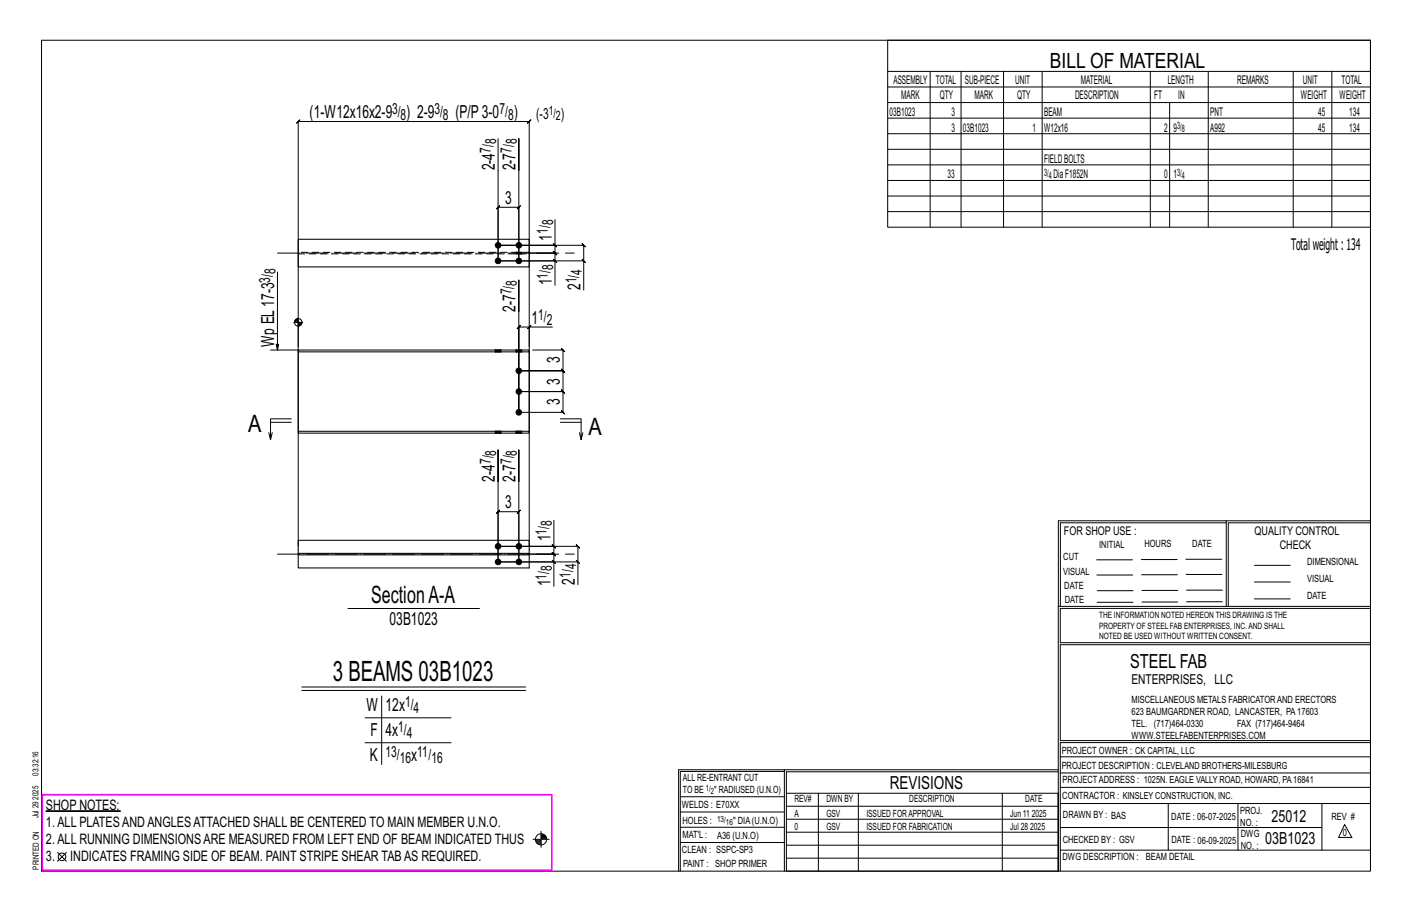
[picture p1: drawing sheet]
<svg xmlns="http://www.w3.org/2000/svg" width="432mm" height="279mm" viewBox="0 0 432 279" stroke-linecap="round" stroke-linejoin="round" font-family="sans-serif">
<g fill="#000" stroke="#000" stroke-width=".31">
<path d="M14.1 247.9h22.7v.1h-22.7z"/>
<circle cx="152.3" cy="75" r=".86"/>
<circle cx="152.3" cy="79.7" r=".86"/>
<circle cx="158.7" cy="79.7" r=".86"/>
<circle cx="158.7" cy="75" r=".86"/>
<circle cx="158.7" cy="119.7" r=".86"/>
<circle cx="158.7" cy="113.4" r=".86"/>
<circle cx="158.7" cy="126.1" r=".86"/>
<circle cx="152.3" cy="167" r=".86"/>
<circle cx="152.3" cy="171.8" r=".86"/>
<circle cx="158.7" cy="167" r=".86"/>
<circle cx="158.7" cy="171.8" r=".86"/>
</g>
<g fill="none" stroke="#000" stroke-width=".31">
<path d="M12.7 12.3h406.4v254h-406.4zM271.5 12.3h147.6v57.2h-147.6zM271.5 21.8h147.6M271.5 26.6h147.6M271.5 31.4h147.6M271.5 36.1h147.6M284.5 21.8v47.7M293.9 21.8v47.7M306.9 21.8v47.7M318.7 21.8v47.7M351.8 21.8v47.7M357.7 31.4v38.1"/>
<path d="M369.5 21.8v47.7M395.5 21.8v47.7M407.3 21.8v47.7M152.3 42.4v37.3h26.2v9M158.7 52.1v-9.7v37.3v-16.3l.5-.5-1 1 .5-.5h-6.4l.5-.5-1 1 .5-.5v16.3h17.4v7.5M271.5 40.9h147.6M271.5 45.6h147.6M271.5 50.4h147.6M271.5 55.2h147.6M271.5 59.9h147.6M169.2 74.5l1 1zM169.2 79.2l1 1z"/>
<path d="M169.7 67.1v7.9h-17.4h26.2l-.5-.5 1 1-.5-.5v4.7M169.7 75v2.4l-.5-.5 1 1-.5-.5h-7.9h7.9l-.5-.5 1 1-.5-.5v2.3M178 79.2l1 1zM271.5 64.7h147.6M84.8 83.2v23.8l-.3-1.7h.7l-.4 1.7M89.8 98.5h2.8M90.1 98v.5M90.4 97.7v.8M90.6 97.6v.9M90.8 97.4v1.1M91 97.4v1.1M91.2 97.1v8.8"/>
<path d="M91.4 98.5v1.2M91.6 98.5v1.1M91.8 98.5v1M92 98.5v.8M92.3 98.5v.5M158.7 95.3v-9.7v40.5v-26.1l-.5 .5 1-1-.5 .5h3.1M161.8 100l.5-.5-1 1zM168.9 100h-7.1v5.9M82.7 107h8.5M162.9 107h9.3l-.5-.5 1 1-.5-.5v6.4l-.5-.5 1 1-.5-.5h-13.5h13.5l-.5-.5 1 1-.5-.5v6.3l-.5-.5 1 1-.5-.5h-13.5h13.5l-.5-.5 1 1-.5-.5v6.4l-.5-.5 1 1-.5-.5h-13.5M82.2 132.3l.5 2.1M82.7 129.1h6.4"/>
<path d="M89.1 128h-6.4v6.4l.6-2.1M171.4 128h6.3v6.4l.5-2.1M171.4 129.1h6.3M177.2 132.3l.5 2.1M152.3 147.2v-9.7v34.3h24.4v6.9M158.7 147.2v-9.7v34.3v-15.4l.5-.5-1 1 .5-.5h-6.4l.5-.5-1 1 .5-.5v15.4h17.1v7.4M169.4 159v8h-17.1h24.4l-.5-.5 1 1-.5-.5v4.8M375 159.8h-50.7v25.6M375 159.2h-51.3l-.1 107.1M419.1 159.2h-44.1v26.2M419.1 159.8h-43.5v25.6M91.2 166.9v-129.7l-.5 .5 1-1-.5 .5h70.6l-.5 .5 1-1-.5 .5v129.7"/>
<path d="M168.9 166.5l1 1zM168.9 171.3l1 1zM169.4 167v2.4l-.5-.5 1 1-.5-.5h-7.6h7.6l-.5-.5 1 1-.5-.5v2.4M176.2 171.3l1 1zM335.4 171.1h10.9M335.4 175.8h11M349 171h11M349.1 175.7h11M362.7 171h10.9M362.7 175.6h11M383.6 172.8h11M383.6 177.9h11"/>
<path d="M106.4 186h40.2M323.7 185.4h95.4M335.5 184.1h11M335.5 180.6h11M349.2 184h11M349.2 180.5h11M362.9 180.4h10.9M362.9 184h10.9M383.6 183.1h11M419.1 186h-94.9v10.5h94.9M419.1 197.1h-94.9v29.3h94.9v.6h-94.9v39.3M92.3 210h68.4"/>
<path d="M92.3 211.1h68.4M111.6 219.4h26.3M116.7 212.8v20.9M111.6 227h26.3M239.9 235.8h-31.9v30.5M239.9 235.3h-32.4v31M323.6 235.3h-83.7v31M323.6 235.9h-83.1v6.6M324.2 236.3h94.9M324.2 231.4h94.9M163 256.6h4.9M163.8 256.9h1.7"/>
<path d="M163.8 257.1h1.7M163.9 257.4h1.6M164.2 257.7h1.3M164.5 258h1M165.5 256h1.6M165.5 254.1v4.9M165.5 255.4h1.2M165.5 255.1h.9M165.5 255.7h1.4M165.5 256.3h1.7M208 252.9h31.9M208 257.5h31.9"/>
<path d="M208 243.6h31.9M208 248.2h31.9M240.5 242.5h83.1v23.8h-83.1zM240.5 258.4h83.1M240.5 254.4h83.1M240.5 250.4h83.1M240.5 246.5h83.1M250.3 242.5v23.8M262.5 242.5v23.8M306.5 242.5v23.8M324.2 253h80.1M324.2 245.6h94.9"/>
<path d="M324.2 259.9h94.9M324.2 240.7h94.9M357.3 245.6v14.3M378.6 245.6v14.3M404.3 245.6v14.3M411.2 252.1l2.2 3.9h-4zM17.6 260.6l2.7 2.7M20.3 260.6l-2.7 2.7M240.5 262.3h83.1"/>
<circle cx="91.2" cy="98.5" r="1.16"/>
<circle cx="165.5" cy="256.6" r="1.71"/>
<circle cx="19" cy="261.9" r="1.17"/>
</g>
<path d="M13 242.9h155.8v23.1h-155.8z" fill="none" stroke="#f0f" stroke-width=".5"/>
<g fill="none" stroke="#000" stroke-width=".32">
<path d="M91.2 73.1h70.6v8.5h-70.6zM157.8 77.1h.1M157.8 77.6h.1M159.5 77.1h.1M159.5 77.6h.1M91.2 107h70.6v.6h-70.6zM91.2 107.6v24.2M151.5 107h.1M151.5 107.6h.1M153.2 107h.1M153.2 107.6h.1M157.8 107h.1"/>
<path d="M157.8 107.6h.1M159.5 107h.1M159.5 107.6h.1M161.8 107.6v24.2M91.2 131.8h70.6v.6h-70.6zM151.5 131.8h.1M151.5 132.4h.1M153.2 131.8h.1M153.2 132.4h.1M157.8 131.8h.1M157.8 132.4h.1M159.5 131.8h.1"/>
<path d="M159.5 132.4h.1M91.2 169.2h70.6v.4h-70.6zM91.2 169.6v4h70.6v-4M91.2 169.2v-4h70.6v4"/>
</g>
<g fill="none" stroke="#000" stroke-width=".31" stroke-dasharray="2 1.4">
<path d="M91.2 77.6h70.6M157.8 77.1h.1M157.8 77.1v.5M157.9 77.6h-.1M158.1 77.6h-.2v-.5h.2M158.3 77.1h.4v.5h-.4zM158.3 77.6h-.2v-.5h.2M158.7 77.6h.3v-.5h.3M158.7 77.1h.3M159 77.6h.3v-.5h.2M159.3 77.6h.2v-.5M159.5 77.6v-.5"/>
<path d="M159.5 77.6h.1M161.8 77.1h-70.6M151.5 107v.6M151.5 107h.1M151.7 107h-.2v.6M152 107h-.3v.6h-.2M152.3 107h.3v.6h-.3zM152.3 107h-.3v.6h-.3M152.3 107.6h-.3M152.6 107h.3v.6h-.3M152.9 107h.2v.6h-.2M153.1 107h.1"/>
<path d="M153.2 107.6h-.1M153.2 107.6v-.6M157.8 107v.6M157.8 107h.1M158.1 107h-.2l-.1 .6M158.3 107h-.2v.6h-.2M158.7 107h.3v.6h-.3zM158.7 107h-.4v.6h-.2M158.7 107.6h-.4M159 107h.3v.6h-.3M159.3 107h.2v.6h-.2M159.5 107h.1"/>
<path d="M159.5 107.6h.1M159.5 107.6v-.6M151.5 131.8h.1M151.5 131.8v.6M151.5 132.4h.1M151.7 132.4h-.2v-.6h.2M152 131.8h.3v.6h-.3zM152 132.4h-.3v-.6h.3M152.3 132.4h.3v-.6h.3M152.3 131.8h.3M152.6 132.4h.3v-.6h.2M152.9 132.4h.2l.1-.6"/>
<path d="M153.2 132.4v-.6M153.2 132.4h-.1M157.8 131.8h.1M157.8 131.8v.6M157.9 132.4h-.1M158.1 132.4h-.2v-.6h.2M158.3 131.8h.4v.6h-.4zM158.3 132.4h-.2v-.6h.2M158.7 132.4h.3v-.6h.3M158.7 131.8h.3M159 132.4h.3v-.6h.2M159.3 132.4h.2v-.6"/>
<path d="M159.5 132.4v-.6M159.5 132.4h.1"/>
</g>
<path d="M84.8 77.4h90.8M84.8 169.4h90.8" fill="none" stroke="#000" stroke-width=".31" stroke-dasharray="6.8 1 0 1"/>
<text font-size="8.6" x="101.8" y="208">3 BEAMS 03B1023</text>
<g font-size="7.3">
<text x="75.9" y="131.9">A</text>
<text x="180" y="133.1">A</text>
<text x="113.5" y="184.3">SectionA-A</text>
</g>
<text font-size="6.4" x="321.1" y="20.7">BILL OF MATERIAL</text>
<text font-size="5.9" x="345.6" y="204.1">STEEL FAB</text>
<g font-size="5.5">
<text x="94.7" y="36.2">(1-W12x16x2-9</text>
<text x="124.2" y="36.2">) 2-9</text>
<text x="139.3" y="36.2">(P/P3-0</text>
<text x="157.1" y="36.2">)</text>
<text x="151.3" y="52.1" transform="rotate(-90 151.3 52.1)">2-4</text>
<text x="157.7" y="52.1" transform="rotate(-90 157.7 52.1)">2-7</text>
<text x="154.5" y="62.4">3</text>
<text x="168.7" y="73.5" transform="rotate(-90 168.7 73.5)">1</text>
<text x="168.7" y="87.2" transform="rotate(-90 168.7 87.2)">1</text>
<text x="177.5" y="88.7" transform="rotate(-90 177.5 88.7)">2</text>
<text x="157.7" y="95.3" transform="rotate(-90 157.7 95.3)">2-7</text>
<text x="162.5" y="99">1</text>
<text x="83.9" y="105.9" transform="rotate(-90 83.9 105.9)">Wp EL17-3</text>
<text x="171.2" y="111" transform="rotate(-90 171.2 111)">3</text>
<text x="171.2" y="117.6" transform="rotate(-90 171.2 117.6)">3</text>
<text x="171.2" y="123.9" transform="rotate(-90 171.2 123.9)">3</text>
<text x="151.3" y="147.2" transform="rotate(-90 151.3 147.2)">2-4</text>
<text x="157.7" y="147.2" transform="rotate(-90 157.7 147.2)">2-7</text>
<text x="154.5" y="155.4">3</text>
<text x="168.4" y="165.4" transform="rotate(-90 168.4 165.4)">1</text>
<text x="168.4" y="179.2" transform="rotate(-90 168.4 179.2)">1</text>
<text x="175.7" y="178.7" transform="rotate(-90 175.7 178.7)">2</text>
<text x="119.1" y="191">03B1023</text>
<text x="112" y="217.5">W</text>
<text x="117.9" y="217.5">12x</text>
<text x="113.3" y="225.1">F</text>
<text x="117.9" y="225.1">4x</text>
<text x="113.1" y="232.7">K</text>
<text x="125.8" y="232.7">x</text>
<text x="272.2" y="241.1">REVISIONS</text>
</g>
<g font-size="5.1">
<text x="388.9" y="251.3">25012</text>
<text x="386.9" y="258.1">03B1023</text>
</g>
<text font-size="4.9" x="394.8" y="76.4">Totalweight : 134</text>
<g font-size="4.7">
<text x="119.9" y="34.9">3/</text>
<text x="132.8" y="34.9">3/</text>
<text x="152.8" y="34.9">7/</text>
<text x="122.5" y="36.6">8</text>
<text x="135.5" y="36.6">8</text>
<text x="155.4" y="36.6">8</text>
<text x="164" y="36.3">(-3</text>
<text x="171.5" y="36.3">)</text>
<text x="150.1" y="46.8" transform="rotate(-90 150.1 46.8)">7/</text>
<text x="151.7" y="44.1" transform="rotate(-90 151.7 44.1)">8</text>
<text x="156.4" y="46.8" transform="rotate(-90 156.4 46.8)">7/</text>
<text x="158.1" y="44.1" transform="rotate(-90 158.1 44.1)">8</text>
<text x="167.5" y="71.5" transform="rotate(-90 167.5 71.5)">1/</text>
<text x="169.1" y="68.9" transform="rotate(-90 169.1 68.9)">8</text>
<text x="84.3" y="83.9" transform="rotate(-90 84.3 83.9)">8</text>
<text x="169.1" y="82.5" transform="rotate(-90 169.1 82.5)">8</text>
<text x="82.6" y="86.5" transform="rotate(-90 82.6 86.5)">3/</text>
<text x="156.4" y="90" transform="rotate(-90 156.4 90)">7/</text>
<text x="158.1" y="87.4" transform="rotate(-90 158.1 87.4)">8</text>
<text x="167.5" y="85.2" transform="rotate(-90 167.5 85.2)">1/</text>
<text x="176.3" y="86.6" transform="rotate(-90 176.3 86.6)">1/</text>
<text x="177.9" y="84" transform="rotate(-90 177.9 84)">4</text>
<text x="164.6" y="97.7">1/</text>
<text x="167.2" y="99.4">2</text>
<text x="150.1" y="141.9" transform="rotate(-90 150.1 141.9)">7/</text>
<text x="151.7" y="139.3" transform="rotate(-90 151.7 139.3)">8</text>
<text x="156.4" y="141.9" transform="rotate(-90 156.4 141.9)">7/</text>
<text x="158.1" y="139.3" transform="rotate(-90 158.1 139.3)">8</text>
<text x="168.8" y="160.8" transform="rotate(-90 168.8 160.8)">8</text>
<text x="167.1" y="163.4" transform="rotate(-90 167.1 163.4)">1/</text>
<text x="167.1" y="177.2" transform="rotate(-90 167.1 177.2)">1/</text>
<text x="168.8" y="174.6" transform="rotate(-90 168.8 174.6)">8</text>
<text x="174.5" y="176.7" transform="rotate(-90 174.5 176.7)">1/</text>
<text x="176.2" y="174" transform="rotate(-90 176.2 174)">4</text>
<text x="123.9" y="216.2">1/</text>
<text x="126.5" y="217.9">4</text>
<text x="121.8" y="223.9">1/</text>
<text x="124.4" y="225.5">4</text>
<text x="117.9" y="231.5">13/</text>
<text x="122.3" y="233.1">16</text>
<text x="127.6" y="231.5">11/</text>
<text x="132" y="233.1">16</text>
</g>
<g font-size="4.4">
<text x="14.1" y="247.6">SHOP NOTES:</text>
<text x="14.1" y="252.9">1.ALL PLATESANDANGLESATTACHED SHALL BE CENTERED TO MAIN MEMBER U.N.O.</text>
<text x="14.1" y="263.3">3.</text>
<text x="14.1" y="258.1">2.ALL RUNNING DIMENSIONSARE MEASURED FROM LEFT END OF BEAM INDICATED THUS</text>
<text x="21.5" y="263.3">INDICATES FRAMING SIDE OF BEAM. PAINT STRIPE SHEAR TABAS REQUIRED.</text>
</g>
<text font-size="4.2" x="346" y="209.1">ENTERPRISES, LLC</text>
<g font-size="4">
<text x="167.8" y="35.3">1/</text>
<text x="170" y="36.7">2</text>
</g>
<g font-size="3.7">
<text x="273.2" y="25.6">ASSEMBLY</text>
<text x="286.2" y="25.6">TOTAL</text>
<text x="295.1" y="25.6">SUB-PIECE</text>
<text x="310.4" y="25.6">UNIT</text>
<text x="330.5" y="25.6">MATERIAL</text>
<text x="357.1" y="25.6">LENGTH</text>
<text x="378.3" y="25.6">REMARKS</text>
<text x="398.4" y="25.6">UNIT</text>
<text x="410.2" y="25.6">TOTAL</text>
<text x="272.1" y="35.5">03B1023</text>
<text x="275.6" y="30.4">MARK</text>
<text x="287.4" y="30.4">QTY</text>
<text x="290.9" y="35.5">3</text>
<text x="298" y="30.4">MARK</text>
<text x="311" y="30.4">QTY</text>
<text x="319.3" y="35.5">BEAM</text>
<text x="328.7" y="30.4">DESCRIPTION</text>
<text x="353" y="30.4">FT</text>
<text x="360.3" y="30.4">IN</text>
<text x="370.1" y="35.5">PNT</text>
<text x="397.8" y="30.4">WEIGHT</text>
<text x="403.2" y="35.5">45</text>
<text x="409.6" y="30.4">WEIGHT</text>
<text x="412.6" y="35.5">134</text>
<text x="290.9" y="40.2">3</text>
<text x="294.5" y="40.2">03B1023</text>
<text x="315.8" y="40.2">1</text>
<text x="319.3" y="40.2">W12x16</text>
<text x="356" y="40.2">2</text>
<text x="358.9" y="40.2">9</text>
<text x="370.1" y="40.2">A992</text>
<text x="403.2" y="40.2">45</text>
<text x="412.6" y="40.2">134</text>
<text x="319.3" y="49.7">FIELDBOLTS</text>
<text x="289.8" y="54.5">33</text>
<text x="322.2" y="54.5">DiaF1852N</text>
<text x="356" y="54.5">0</text>
<text x="358.9" y="54.5">1</text>
<text x="325.3" y="163.4">FOR SHOP USE :</text>
<text x="383.7" y="163.4">QUALITY CONTROL</text>
<text x="391.4" y="167.8">CHECK</text>
</g>
<g font-size="3.1">
<text x="360" y="39.4">3/</text>
<text x="361.4" y="40.5">8</text>
<text x="319.3" y="53.7">3/</text>
<text x="360" y="53.7">3/</text>
<text x="320.7" y="54.8">4</text>
<text x="361.4" y="54.8">4</text>
<text x="336.2" y="167.4">INITIAL</text>
<text x="350" y="167.1">HOURS</text>
<text x="364.6" y="167.2">DATE</text>
<text x="325.2" y="171.3">CUT</text>
<text x="399.8" y="172.8">DIMENSIONAL</text>
<text x="325.1" y="175.8">VISUAL</text>
<text x="399.8" y="177.9">VISUAL</text>
<text x="325.5" y="180">DATE</text>
<text x="325.7" y="184.4">DATE</text>
<text x="399.8" y="183.1">DATE</text>
<text x="346" y="215">MISCELLANEOUS METALS FABRICATORAND ERECTORS</text>
<text x="346" y="218.6">623 BAUMGARDNER ROAD, LANCASTER, PA17603</text>
<text x="346" y="225.8">WWW.STEELFABENTERPRISES.COM</text>
<text x="346" y="222.2">TEL. (717)464-0330</text>
<text x="378.3" y="222.2">FAX (717)464-9464</text>
<text x="324.7" y="230.5">PROJECT OWNER : CK CAPITAL, LLC</text>
<text x="208.8" y="238.8">ALL RE-ENTRANT CUT</text>
<text x="324.7" y="235.1">PROJECT DESCRIPTION : CLEVELAND BROTHERS-MILESBURG</text>
<text x="324.9" y="239.5">PROJECTADDRESS : 1025N. EAGLE VALLY ROAD, HOWARD, PA16841</text>
<text x="208.8" y="242.5">TO BE</text>
<text x="218.4" y="242.5">&quot; RADIUSED (U.N.O)</text>
<text x="242.9" y="245.3">REV#</text>
<text x="252.7" y="245.3">DWN BY</text>
<text x="278.1" y="245.3">DESCRIPTION</text>
<text x="313.5" y="245.3">DATE</text>
<text x="324.9" y="244.2">CONTRACTOR : KINSLEY CONSTRUCTION, INC.</text>
<text x="208.5" y="247">WELDS : E70XX</text>
<text x="208.7" y="251.7">HOLES :</text>
<text x="224.2" y="251.8">&quot; DIA(U.N.O)</text>
<text x="242.9" y="249.9">A</text>
<text x="252.7" y="249.9">GSV</text>
<text x="264.9" y="249.9">ISSUED FORAPPROVAL</text>
<text x="309" y="249.9">Jun 11</text>
<text x="315.5" y="249.9">2025</text>
<text x="325.1" y="250">DRAWN BY : BAS</text>
<text x="358.2" y="250.5">DATE : 06-07-2025</text>
<text x="379.3" y="248.9">PROJ.</text>
<text x="407.2" y="250.5">REV #</text>
<text x="208.7" y="256.3">MAT'L :</text>
<text x="219.3" y="256.4">A36 (U.N.O)</text>
<text x="242.9" y="253.8">0</text>
<text x="252.7" y="253.8">GSV</text>
<text x="264.9" y="253.8">ISSUED FOR FABRICATION</text>
<text x="309" y="253.8">Jul 28</text>
<text x="315" y="253.8">2025</text>
<text x="325" y="257.6">CHECKED BY : GSV</text>
<text x="358.3" y="257.7">DATE : 06-09-2025</text>
<text x="379.3" y="252.5">NO. :</text>
<text x="379.5" y="255.9">DWG</text>
<text x="410.6" y="255.5">0</text>
<text x="208.6" y="260.7">CLEAN : SSPC-SP3</text>
<text x="324.9" y="262.9">DWG DESCRIPTION :</text>
<text x="350.4" y="263">BEAM DETAIL</text>
<text x="379.5" y="259.5">NO. :</text>
<text x="208.9" y="265">PAINT : SHOP PRIMER</text>
</g>
<g font-size="2.7">
<text x="336.1" y="189">THE INFORMATION NOTED HEREON THIS DRAWING IS THE</text>
<text x="336.1" y="195.4">NOTED BE USED WITHOUT WRITTEN CONSENT.</text>
<text x="336.1" y="192.2">PROPERTY OF STEEL FAB ENTERPRISES, INC.AND SHALL</text>
</g>
<g font-size="2.6">
<text x="215.9" y="241.8">1/</text>
<text x="217.4" y="242.7">2</text>
<text x="219.3" y="251.1">13/</text>
<text x="222" y="252.1">16</text>
</g>
<g font-size="2.5">
<text x="11.7" y="237.1" transform="rotate(-90 11.7 237.1)">03:32:16</text>
<text x="11.8" y="244.4" transform="rotate(-90 11.8 244.4)">2025</text>
<text x="11.8" y="250.1" transform="rotate(-90 11.8 250.1)">Jul 29</text>
<text x="11.9" y="265.8" transform="rotate(-90 11.9 265.8)">PRINTED ON</text>
</g>
</svg>
